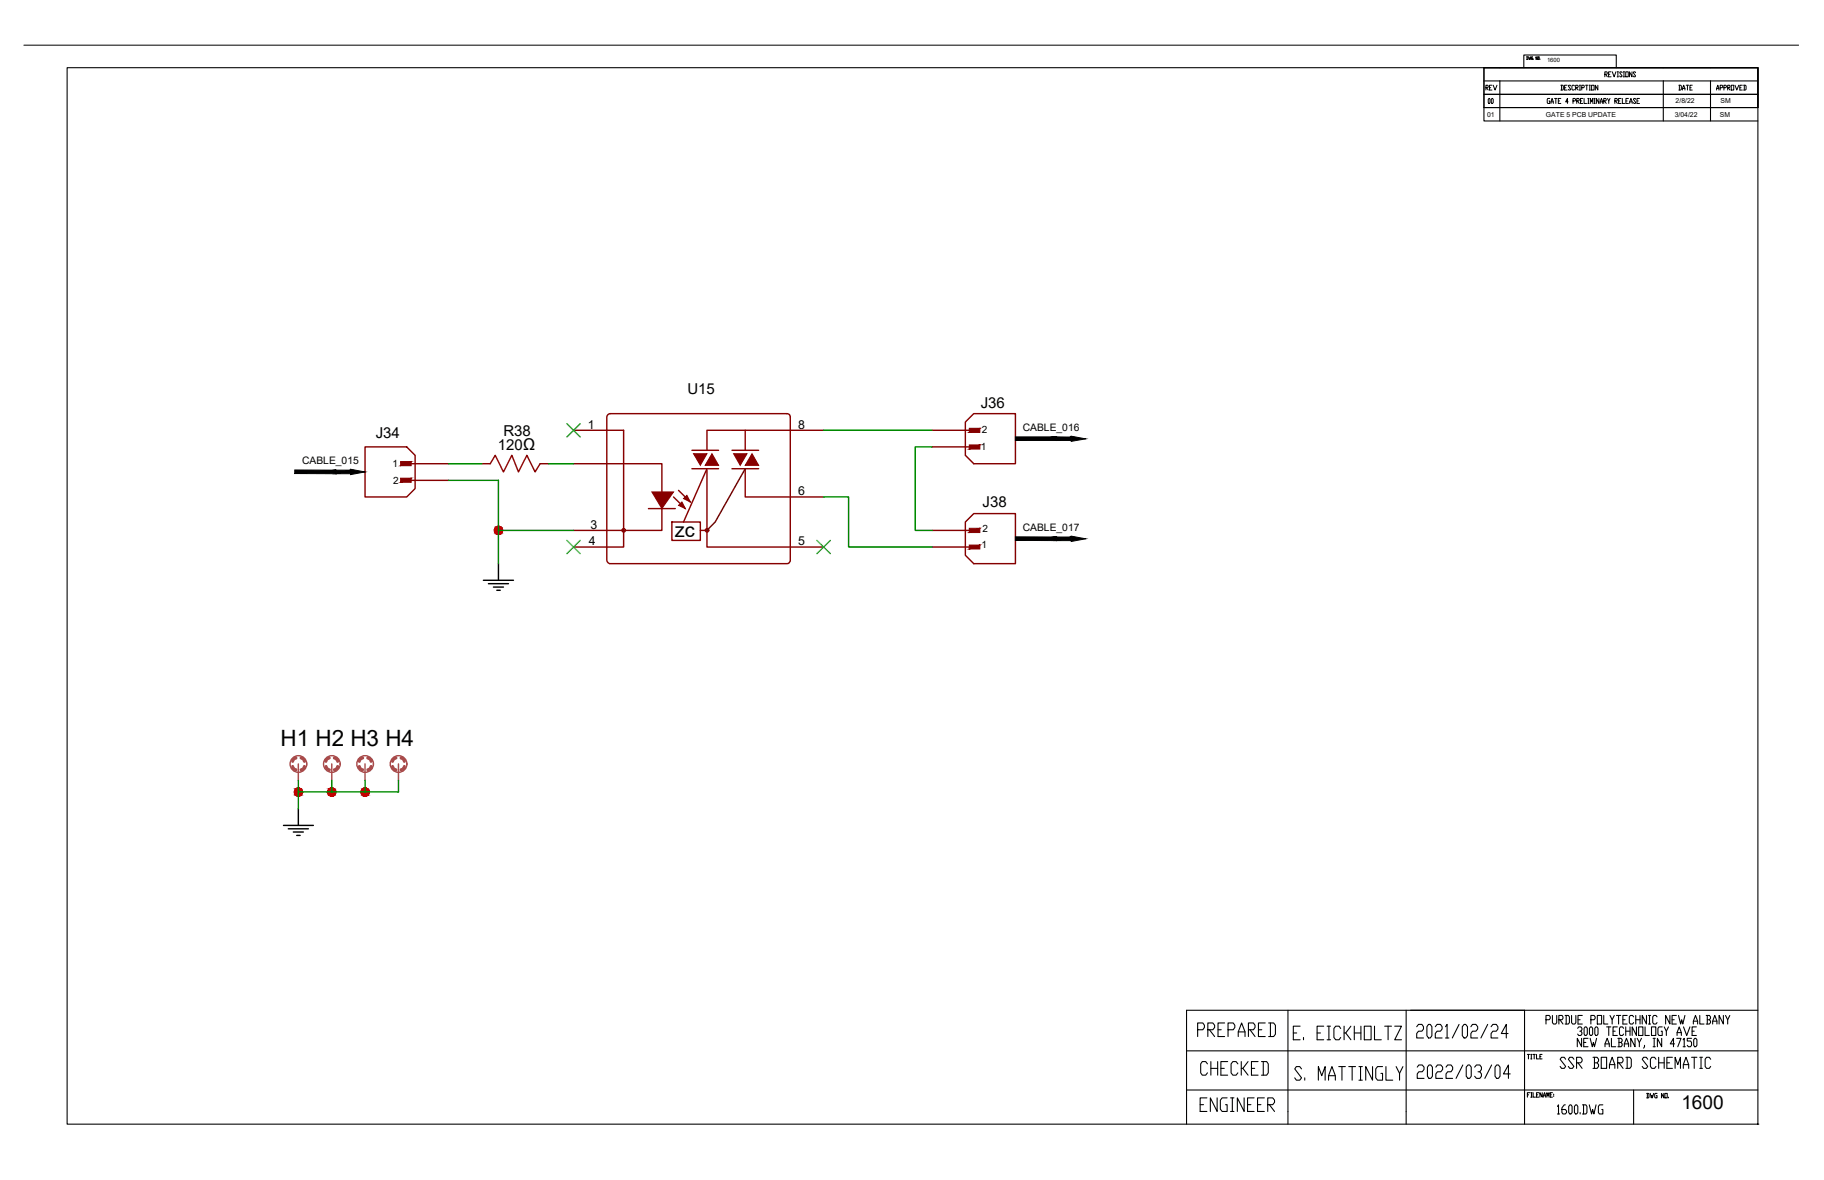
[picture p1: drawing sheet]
<svg xmlns="http://www.w3.org/2000/svg" width="432mm" height="279mm" viewBox="0 0 432 279" stroke-linecap="round" stroke-linejoin="round" font-family="sans-serif">
<!-- layer: 0 -->
<g fill="none" stroke="#000" stroke-width=".25">
<path d="M15.9 16h400.3v250.2h-400.3zM351.3 16h64.9v9.5M351.3 16v6.3h64.9M351.3 16h64.9v6.3M351.3 16h64.9v9.5h-64.9zM355.1 19.2h61.1M393.8 19.2v9.4M404.9 19.2v9.4M351.3 25.5h64.9M351.3 25.5v3.1h64.9M355.1 25.5v3.1M416.2 22.3h-64.9v3.2"/>
<path d="M416.2 22.3v3.2M280.9 239.2v27M333.9 239.2h82.3M332.9 263.2v3M386.7 263.5v2.7M416.2 266.2h.1"/>
</g>
<!-- layer: SLD-0 -->
<g fill="none" stroke="#000" stroke-width=".25">
<path d="M360.7 16v-3h21.9v3M361.4 13.4l.4 .2-.1 .5h-.3M361.5 13.4v.7M361.9 13.4l.1 .7 .1-.4 .1 .4 .1-.7M362.8 13.4l-.3 .2 .1 .5h.2l-.1-.4M363 14v.1M363.9 13.4v.7l-.3-.7v.7M364.1 13.4h.3v.7h-.3zM364.5 14v.1M280.9 239.2h80v27M304.9 239.2v24M332.9 239.2v24"/>
<path d="M280.9 258.1h135.3M280.9 248.8h135.3M306.2 244.6h.8M307.8 243h-1.6v3.2h1.6M308.1 253.1l-.4-.6h-.8l-.4 .6 1.6 2.1-.4 .6h-.8l-.4-.6M308.6 245.6v.6M308.9 255.2v.6M311.8 244.6h.8M312.1 255.8v-3.3l.8 2.2 .8-2.2v3.3M313.4 243h-1.6v3.2h1.6M314.2 246.2h.8M314.2 243h.8"/>
<path d="M314.5 255.8v-1.1l.8-2.2 .8 2.2v1.1M314.5 254.7h1.6M314.6 243v3.2M316.9 252.5h1.6M317.4 243.5l-.4-.5h-.8l-.4 .5v2.1l.4 .6h.8l.4-.6M317.7 252.5v3.3M318.2 243v3.2M318.6 244.6l1.2 1.6M319.3 252.5h1.6M319.8 243l-1.2 1.6h-.4M320.1 252.5v3.3M320.6 244.6h1.6"/>
<path d="M320.6 243v3.2M321.7 252.5h.8M321.7 255.8h.8M322.1 252.5v3.3M322.2 243v3.2M323 243h1.6v3.2h-1.6zM324.9 252.5v3.3l-1.6-3.3v3.3M325.4 243v3.2h1.6M327.3 252.5h-1.2l-.4 .6v2.1l.4 .6h1.2v-1.6h-.4M327.8 243h1.6M328.1 252.5v3.3h1.6M328.6 243v3.2"/>
<path d="M330.2 243h1.6l-1.6 3.2h1.6M330.5 252.5l.8 1.7v1.6M332.1 252.5l-.8 1.7M361.6 249.7h.5M361.6 259.2h.3M361.8 249.7v1M362.1 258.7h-.5v1.1M362.4 249.7h.2M362.4 250.7h.2M362.4 258.7h.3M362.4 259.8h.3M362.5 249.7v1"/>
<path d="M362.6 258.7v1.1M362.9 249.7h.5M362.9 258.7v1.1h.6M363.2 249.7v1M363.7 249.7v1h.6M363.7 259.2h.3M364.3 258.7h-.6v1.1h.6M364.5 250.2h.3M365.1 249.7h-.6v1h.6M365.1 258.7v1.1l-.6-1.1v1.1M365.4 259.8l.2-1.1 .3 1.1M365.4 259.4h.5"/>
<path d="M366 241.5h.7l.3-.4v-.3l-.3-.4h-.7v2.1M366.2 259.8v-1.1l.3 .7 .2-.7v1.1M367 259.2h.3M367.5 258.7h-.5v1.1h.5M367.5 240.4v1.7l.3 .4h.5l.2-.4v-1.7M367.8 259.1v.1M367.8 259.4v.2M369 241.5h.8l.2-.4-.2-.7h-.8v2.1M369.3 241.5l.7 1M370.5 240.4h.8l.2 .4v1.3l-.2 .4h-.8M370.6 250.8l-.3-.5h-.6l-.4 .5 1.3 1.7-.3 .5h-.6l-.4-.5M370.8 240.4v2.1"/>
<path d="M372 240.4v1.7l.3 .4h.5l.3-.4v-1.7M372.6 250.8l-.3-.5h-.7l-.3 .5 1.3 1.7-.3 .5h-.7l-.3-.5M373.2 251.7h1l.3-.5v-.4l-.3-.5h-1v2.7M373.5 243.5l.2-.4h.5l.3 .4v.3l-.3 .4h-.2M373.6 241.5h.5M373.6 251.7l.9 1.3M374.2 244.2l.3 .3v.3l-.3 .4h-.5l-.2-.4M374.4 245.9v1.9l-1-1.9v1.9M374.6 240.4h-1v2.1h1M374.9 246.8h.5M375.3 243.1h.2l.3 .4v1.3l-.3 .4h-.2l-.3-.4v-1.3zM375.9 245.9h-1v1.9h1"/>
<path d="M376.4 245.9l.6 1.9 .2-1 .3 1 .5-1.9M376.5 243.1h.3l.2 .4v1.3l-.2 .4h-.3l-.2-.4v-1.3zM376.6 241.5h.8l.2-.4v-.3l-.2-.4h-.8v2.1M377.1 250.3h1l.3 .5v.4l-.3 .5M377.5 251.7h.6l.3 .4v.4l-.3 .5h-1M377.5 250.3v2.7M377.8 243.1h.3l.2 .4v1.3l-.2 .4h-.3l-.3-.4v-1.3zM378.1 240.4h1.1v2.1h-1.1zM379.1 250.3h1.2v2.7h-1.2zM379.7 240.4v2.1h.9M380 247.8v-.6l.5-1.3 .5 1.3v.6M380 247.2h1"/>
<path d="M380.3 243.1h1.1M380.8 243.1v2.1M381 253v-.9l.6-1.8 .7 1.8v.9M381 252.1h1.3M381.1 240.4l.5 1.1v1M381.5 245.9v1.9h1M381.9 244.2h.5M382.2 240.4l-.6 1.1M382.7 240.4h1M382.9 243.1h-1v2.1h1M383 251.7h.9l.3-.5v-.4l-.3-.5h-.9v2.7M383 245.9h.8l.2 .3-.2 .6"/>
<path d="M383.2 240.4v2.1M383.3 246.8h.5l.2 .4v.3l-.2 .3h-.8M383.3 245.9v1.9M383.3 251.7l.9 1.3M384.2 241.5h.5M384.4 243.5l-.3-.4h-.5l-.2 .4v1.3l.2 .4h.5l.3-.4M384.5 247.8v-.6l.5-1.3 .5 1.3v.6M384.5 247.2h1M384.9 244.2h1M384.9 243.1v2.1M384.9 250.3h.9l.4 .5v1.7l-.4 .5h-.9M385.2 240.4h-1v2.1h1"/>
<path d="M385.2 250.3v2.7M385.9 243.1v2.1M386.7 240.8l-.2-.4h-.5l-.3 .4v1.3l.3 .4h.5l.2-.4M386.7 258.1v5.4M387.1 245.9v1.9l-1-1.9v1.9M387.2 241.5h1.1M387.2 240.4v2.1M387.4 243.1v2.1l-1-2.1v2.1M387.6 245.9l.5 .9v1M387.9 243.1h1v2.1h-1zM388.3 240.4v2.1M388.6 245.9l-.5 .9"/>
<path d="M389.3 247.5l-.2 .7M389.4 243.1v2.1h1.1M389.8 240.4v2.1l-1-2.1v2.1M389.8 258.9h.4l.2 .2v.7l-.2 .2h-.4M390 258.9v1.1M390.1 250.8l-.4-.5h-.6l-.3 .5 1.3 1.7-.4 .5h-.6l-.3-.5M390.2 242.5h.6M390.2 240.4h.6M390.5 240.4v2.1M390.7 258.9l.2 1.1 .1-.6 .2 .6 .3-1.1M391 243.1h1v2.1h-1zM391.3 247.8h.6"/>
<path d="M391.3 245.9h.6M391.6 245.9v1.9M392 250.8l-.3-.5h-.7l-.3 .5v1.7l.3 .5h.7l.3-.5M392.3 240.8l-.3-.4h-.5l-.2 .4v1.3l.2 .4h.5l.3-.4M392.3 258.9h-.4l-.2 .2 .2 .9h.4v-.6h-.2M392.7 250.3v2.7M392.7 251.7h1.3M393.4 245.9v1.9l-1-1.9v1.9M393.5 243.1h-.8l-.2 .4v1.3l.2 .4h.8v-1h-.3M393.9 258.9v1.1l-.6-1.1v1.1M394 243.1l.5 1.1v1M394 250.3v2.7"/>
<path d="M394.1 258.9h.6v1.1h-.6zM394.6 251.7h.6M395 243.1l-.5 1.1M395 259.8v.2M395.3 240.4v2.1l-1-2.1v2.1M395.8 241.5h.5M395.9 250.3h-1.3v2.7h1.3M396.4 247.2h-1l.8-1.3v1.9M396.6 253v-2.7l.6 1.8 .6-1.8v2.7M396.8 240.4h-1v2.1h1M396.9 245.9h1l-.7 1.9M397 245.2v-.7l.5-1.4 .5 1.4v.7"/>
<path d="M397 244.5h1M397.4 240.4l.5 2.1 .2-1 .3 1 .5-2.1M398.5 246.2l.2-.3v1.9M398.5 247.8h.5M398.5 253v-.9l.6-1.8 .7 1.8v.9M398.5 252.1h1.3M398.5 243.1l.8 2.1 .8-2.1M400.4 245.9h-1v.6h.8l.2 .3v.7l-.2 .3h-.5l-.3-.3M400.4 250.3h1.3M400.6 244.2h.5M400.9 242.5v-.7l.5-1.4 .5 1.4v.7M400.9 241.8h1"/>
<path d="M401.1 250.3v2.7M401.2 245.9h.3l.2 .3v1.3l-.2 .3h-.3l-.2-.3v-1.3zM401.6 243.1h-1v2.1h1M402.4 240.4v2.1h1M402.4 253h.6M402.4 250.3h.6M402.7 250.3v2.7M403.9 240.4h.8l.2 .4v.3l-.2 .4M404.2 241.5h.5l.2 .3v.3l-.2 .4h-.8M404.2 240.4v2.1M405 250.8l-.4-.5h-.6l-.3 .5v1.7l.3 .5h.6l.4-.5M405.4 242.5v-.7l.5-1.4 .6 1.4v.7"/>
<path d="M405.4 241.8h1.1M408 240.4v2.1l-1-2.1v2.1M408.5 240.4l.5 1.1v1M409.5 240.4l-.5 1.1M368.7 262l.2-.4v2.2M368.7 263.8h.5M370.6 261.6h-.3l-.5 .7v1.1l.2 .4h.6l.3-.4v-.4l-.3-.3h-.8M371.7 261.6h.2l.3 .4v1.4l-.3 .4h-.2l-.3-.4v-1.4zM373 261.6h.3l.2 .4v1.4l-.2 .4h-.3l-.3-.4v-1.4zM374.1 263.4v.4M374.6 261.6h.8l.3 .4v1.4l-.3 .4h-.8M374.9 261.6v2.2"/>
<path d="M376.2 261.6l.6 2.2 .2-1.1 .3 1.1 .5-2.2M379.4 261.6h-.8l-.2 .4v1.4l.2 .4h.8v-1.1h-.2"/>
</g>
<!-- layer: PDF3_Solid Fills -->
<g fill="#840000" stroke="#840000" stroke-width=".24">
<path d="M229.5 129.1v.9l2.5-.9zM229.5 130l2.5-.9v.9z"/>
<path d="M229.5 125.1v1l2.5-1zM229.5 126.1l2.5-1v1z"/>
<path d="M229.5 105.4v.9l2.5-.9zM229.5 106.3l2.5-.9v.9z"/>
<path d="M229.5 101.4v1l2.5-1zM229.5 102.4l2.5-1v1z"/>
<path d="M94.8 109.3v1l2.5-1zM94.8 110.3l2.5-1v1z"/>
<path d="M94.8 113.2v1l2.5-1zM94.8 114.2l2.5-1v1z"/>
</g>
<g fill="#c00" stroke="#c00" stroke-width=".24">
<path d="M70.5 186.6h.3z"/>
<path d="M70.3 188.5h.7z"/>
<path d="M78.3 186.6h.4z"/>
<path d="M78.2 188.5h.7z"/>
<path d="M86.2 186.6h.4z"/>
<path d="M86 188.5h.8z"/>
<path d="M117.8 124.6h.4z"/>
<path d="M117.6 126.5h.8z"/>
<path d="M70.5 186.6h.5zM70.3 186.6h.7z"/>
<path d="M70.3 186.6l.9 .1zM70.1 186.7h1.1z"/>
<path d="M70.1 186.7l1.2 .1zM70.1 186.7l1.2 .1h-1.4z"/>
<path d="M69.9 186.8l1.6 .2-.2-.2zM69.9 186.8l1.6 .2h-1.7z"/>
<path d="M69.8 187l1.8 .2-.1-.2zM69.8 187l1.8 .2h-1.9z"/>
<path d="M69.7 187.2l1.9 .2v-.2zM69.7 187.2l1.9 .2h-1.9z"/>
<path d="M69.7 187.4l1.9 .1v-.1zM69.7 187.4l1.9 .1h-1.9z"/>
<path d="M69.7 187.5l1.9 .2v-.2zM69.7 187.5l1.9 .2h-1.9z"/>
<path d="M69.7 187.7l1.9 .2v-.2zM69.7 187.7l1.9 .2h-1.9z"/>
<path d="M69.7 187.9l1.8 .2 .1-.2zM69.7 187.9l1.8 .2h-1.7z"/>
<path d="M69.8 188.1l1.5 .1 .2-.1zM69.8 188.1l1.5 .1h-1.4z"/>
<path d="M69.9 188.2l1.3 .2 .1-.2zM69.9 188.2l1.3 .2z"/>
<path d="M70.1 188.4h1.1zM70.1 188.4l.9 .1z"/>
<path d="M70.3 188.5h.5zM70.5 188.5h.3z"/>
<path d="M78.3 186.6h.6zM78.2 186.6h.7z"/>
<path d="M78.2 186.6l.9 .1zM78 186.7h1.1z"/>
<path d="M78 186.7l1.2 .1zM77.8 186.8l.2-.1 1.2 .1z"/>
<path d="M77.8 186.8l1.5 .2-.1-.2zM77.8 186.8l1.5 .2h-1.6z"/>
<path d="M77.7 187l1.7 .2-.1-.2zM77.7 187l1.7 .2h-1.8z"/>
<path d="M77.6 187.2l1.9 .2-.1-.2zM77.6 187.2l1.9 .2h-1.9z"/>
<path d="M77.6 187.4l1.9 .1v-.1zM77.6 187.4l1.9 .1h-1.9z"/>
<path d="M77.6 187.5l1.9 .2v-.2zM77.6 187.5l1.9 .2h-1.9z"/>
<path d="M77.6 187.7l1.8 .2 .1-.2zM77.6 187.7l1.8 .2h-1.8z"/>
<path d="M77.6 187.9l1.7 .2 .1-.2zM77.6 187.9l1.7 .2h-1.6z"/>
<path d="M77.7 188.1l1.5 .1 .1-.1zM77.7 188.1l1.5 .1h-1.4z"/>
<path d="M77.8 188.2l1.3 .2 .1-.2zM77.8 188.2l1.3 .2z"/>
<path d="M78 188.4h1.1zM78 188.4l.9 .1z"/>
<path d="M78.2 188.5h.5zM78.3 188.5h.4z"/>
<path d="M86.2 186.6h.6zM86 186.6h.8z"/>
<path d="M86 186.6l1 .1zM85.9 186.7h1.1z"/>
<path d="M85.9 186.7l1.2 .1zM85.9 186.7l1.2 .1h-1.4z"/>
<path d="M85.7 186.8l1.6 .2-.2-.2zM85.7 186.8l1.6 .2h-1.7z"/>
<path d="M85.6 187l1.7 .2v-.2zM85.6 187l1.7 .2h-1.8z"/>
<path d="M85.5 187.2l1.9 .2-.1-.2zM85.5 187.2l1.9 .2h-1.9z"/>
<path d="M85.5 187.4l1.9 .1v-.1zM85.5 187.4l1.9 .1h-2z"/>
<path d="M85.4 187.5l2 .2v-.2zM85.4 187.5l2 .2h-1.9z"/>
<path d="M85.5 187.7l1.8 .2 .1-.2zM85.5 187.7l1.8 .2h-1.8z"/>
<path d="M85.5 187.9l1.8 .2v-.2zM85.5 187.9l1.8 .2h-1.7z"/>
<path d="M85.6 188.1l1.5 .1 .2-.1zM85.6 188.1l1.5 .1h-1.4z"/>
<path d="M85.7 188.2l1.3 .2 .1-.2zM85.7 188.2l1.3 .2z"/>
<path d="M85.9 188.4h1.1zM85.9 188.4l.9 .1z"/>
<path d="M86 188.5h.6zM86.2 188.5h.4z"/>
<path d="M117.8 124.6l.6 .1zM117.6 124.7h.8z"/>
<path d="M117.6 124.7h.9zM117.4 124.7h1.1z"/>
<path d="M117.4 124.7l1.3 .2zM117.4 124.7l1.3 .2h-1.4z"/>
<path d="M117.3 124.9l1.5 .1-.1-.1zM117.3 124.9l1.5 .1h-1.6z"/>
<path d="M117.2 125l1.7 .2-.1-.2zM117.2 125l1.7 .2h-1.8z"/>
<path d="M117.1 125.2l1.9 .2-.1-.2zM117.1 125.2l1.9 .2h-2z"/>
<path d="M117 125.4l2 .2v-.2zM117 125.4l2 .2h-2z"/>
<path d="M117 125.6l2 .2v-.2zM117 125.6l2 .2h-2z"/>
<path d="M117 125.8l1.9 .2 .1-.2zM117 125.8l1.9 .2h-1.8z"/>
<path d="M117.1 126l1.7 .1 .1-.1zM117.1 126l1.7 .1h-1.6z"/>
<path d="M117.2 126.1l1.5 .2 .1-.2zM117.2 126.1l1.5 .2z"/>
<path d="M117.3 126.3l1.2 .1 .2-.1zM117.3 126.3l1.2 .1z"/>
<path d="M117.4 126.4h1.1zM117.4 126.4l1 .1z"/>
<path d="M117.6 126.5h.6zM117.8 126.5h.4z"/>
</g>
<!-- layer: PDF3_Geometry -->
<path d="M228.5 99.9l2-2h9.9v11.9h-9.9l-2-2zM86.4 105.8h9.9l2 2v7.9l-2 2h-9.9zM95.3 109.8h10.9M95.3 113.7h10.9M220.7 105.8h10.8M220.7 101.9h10.8M220.7 129.5h10.8M220.7 125.6h10.8M230.5 121.6h9.9v11.9h-9.9l-2-2v-7.9z" fill="none" stroke="#840000" stroke-width=".34"/>
<g fill="none" stroke="#a54949" stroke-width=".34">
<path d="M70.6 180.9v3.9M78.5 180.9v3.9M86.4 180.9v3.9M94.3 180.9v3.9"/>
<circle cx="70.6" cy="180.9" r="1.97"/>
<circle cx="78.6" cy="180.9" r="1.97"/>
<circle cx="86.4" cy="180.9" r="1.97"/>
<circle cx="94.4" cy="180.9" r="1.97"/>
</g>
<g fill="none" stroke="#a54949" stroke-width=".72">
<path d="M70.1 179.5a.91 .91 0 0 0-.8 .8M71.3 179.5a.91 .91 0 0 1 .8 .8M77.9 179.5a.91 .91 0 0 0-.7 .8M79.1 179.5a.91 .91 0 0 1 .8 .8M85.9 179.5a.91 .91 0 0 0-.8 .8M87.1 179.5a.91 .91 0 0 1 .7 .8M93.7 179.5a.91 .91 0 0 0-.8 .8M94.9 179.5a.91 .91 0 0 1 .8 .8M69.3 181.5a.91 .91 0 0 0 .8 .8M72.1 181.5a.91 .91 0 0 1-.8 .8M77.2 181.5a.91 .91 0 0 0 .8 .8M79.9 181.5a.91 .91 0 0 1-.8 .8"/>
<path d="M85.1 181.5a.91 .91 0 0 0 .8 .8M87.8 181.5a.91 .91 0 0 1-.7 .8M92.9 181.5a.91 .91 0 0 0 .8 .8M95.7 181.5a.91 .91 0 0 1-.8 .8"/>
</g>
<path d="M114.4 137.4h7.2M115.6 138.2h4.8M116.8 139h2.4M117.6 139.8h.8M118 133.5v3.9M67.1 195.4h7.1M68.3 196.2h4.7M69.4 197h2.4M70.2 197.8h.8M70.6 191.5v3.9" fill="none" stroke="#000" stroke-width=".34"/>
<path d="M106.2 113.7h11.8v19.8M106.2 109.8h7.9M129.9 109.8h5.9M195 117.7h5.9v11.8h19.8M195 101.9h25.7M220.7 105.8h-4v19.8h4M118 125.6h17.8M70.6 184.8v6.7M78.5 184.8v2.7M86.4 184.8v2.7M94.3 184.8v2.7h-23.7" fill="none" stroke="#008700" stroke-width=".34"/>
<g fill="none" stroke="#870000" stroke-width=".34">
<path d="M187.1 98.7l-.2-.5-.6-.3h-41.8l-.6 .3-.2 .5v34l.2 .5 .4 .3h42l.5-.2 .3-.5v-34.1M114.1 109.8h1.9M127.9 109.8h2M135.8 109.8h20.9v15.8h-20.9M135.8 101.9h11.8v27.6h-11.8M159.4 117.7l2.8 2.7M160.6 116.1l2.8 2.8M163.8 106.6h6.3M163.8 111h6.3M167.4 111.4v18.1h27.6M167.4 111l-5.6 12.6M173.3 106.6h6.3"/>
<path d="M173.3 111h6.3M176.4 111v6.7h18.6M176.4 101.9v4.7M195 101.9h-27.6v4.7M153.5 120.4h6.4M159.1 123.6h6.7v4.4h-6.7zM165.8 125.6h1.6"/>
<circle cx="147.7" cy="125.6" r=".4"/>
<circle cx="167.4" cy="125.6" r=".4"/>
</g>
<!-- layer: PDF3_Solid Fills -->
<g fill="#870000" stroke="#870000" stroke-width=".24">
<path d="M160.6 119.7l.8-.8 .8 1.5z"/>
<path d="M161.8 118.1l.8-.8 .8 1.6z"/>
<path d="M154.3 116.5h5.1l-2.7 3.9z"/>
<path d="M178 107.4l1.6 2.8h-3.2z"/>
<path d="M173.7 107.4h3.1l-1.6 2.8z"/>
<path d="M168.5 107.4l1.6 2.8h-3.2z"/>
<path d="M164.2 107.4h3.2l-1.6 2.8z"/>
</g>
<!-- layer: PDF3_Geometry -->
<path d="M176.4 111l-7.1 12.6-1.9 2" fill="none" stroke="#600" stroke-width=".34"/>
<path d="M134.2 100.3l3.1 3.1M137.3 100.3l-3.1 3.1M134.2 128l3.1 3.1M137.3 128l-3.1 3.1M193.4 128l3.2 3.1M196.6 128l-3.2 3.1" fill="none" stroke="#3c3" stroke-width=".34"/>
<path d="M116 109.8l1.2-2 2 3.9 2-3.9 1.5 3.9 2-3.9 2 3.9 1.2-1.9" fill="none" stroke="#a00000" stroke-width=".34"/>
<!-- layer: PDF5_Text -->
<g fill="#000" stroke="#000" stroke-width=".24">
<path d="M83 111.1l3.4 .6-3.4 .7zM253.6 103.3l3.4 .6-3.4 .6zM253.6 126.9l3.4 .7-3.4 .6z"/>
<path d="M69.8 111.3v.8l9.8-.8zM69.8 112.1l9.8-.8v.9z"/>
<path d="M79.6 111.3v.9l3.4-.9zM79.6 112.2l3.4-.9v.9z"/>
<path d="M240.4 103.4v.9l9.8-.9zM240.4 104.3l9.8-.9v.9z"/>
<path d="M250.2 103.4v.9l3.4-.8zM250.2 104.3l3.4-.8v.8z"/>
<path d="M240.4 127.1v.9l9.8-.8zM240.4 128l9.8-.8v.8z"/>
<path d="M250.2 127.2v.8l3.4-.8zM250.2 128l3.4-.8v.8z"/>
</g>
<!-- layer: 0 -->
<g fill="none" stroke="#000" stroke-width=".24">
<path d="M5.6 10.7h420.2M379.9 17.6h.5l.1-.2-.1-.4h-.5v1.2M380.1 17.6l.4 .6M380.8 17.6h.3M381.4 17h-.6v1.2h.6M381.7 17l.4 1.2 .4-1.2M382.8 18.2h.3M382.8 17h.3M383 17v1.2M384 17.2l-.1-.2h-.3l-.2 .2 .6 .8-.1 .2h-.3l-.2-.2M384.3 18.2h.3M384.3 17h.3"/>
<path d="M384.4 17v1.2M384.9 17h.6v1.2h-.6zM386.3 17v1.2l-.5-1.2v1.2M387.2 17.2l-.1-.2h-.3l-.2 .2 .6 .8-.1 .2h-.3l-.2-.2M366.9 23.3h-.5l-.1 .2 .1 1h.5v-.6h-.2M367.2 24.5l.2-1.2 .3 1.2M367.2 24.1h.5M368 23.3h.6M368.3 23.3v1.2M368.9 23.9h.3M369.5 20.2h.5l.1 .1v.9l-.1 .1h-.5M369.5 23.3h-.6v1.2h.6"/>
<path d="M369.7 20.2v1.1M370.4 20.8h.3M371 20.2h-.6v1.1h.6M371.2 24.1h-.6l.5-.8v1.2M371.8 20.3l-.1-.1-.4 .1 .5 .9-.1 .1-.4-.1M372.4 23.9h.4l.2-.2-.2-.4h-.4v1.2M372.7 20.3l-.1-.1-.5 .1v.9l.2 .1 .4-.1M373 20.8h.4l.2-.5-.6-.1v1.1M373.1 20.8l.5 .5M373.3 23.9l.6-.2-.2-.4h-.4v1.2M373.4 23.9l.5 .6M373.9 21.3h.3"/>
<path d="M373.9 20.2h.3M374 20.2v1.1M374.2 23.9h.3M374.5 20.8h.4l.1-.2-.1-.4h-.4v1.1M374.7 23.3h-.5v1.2h.5M375 23.3v1.2h.6M375.3 20.2h.6M375.6 20.2v1.1M375.9 23.3h.3M375.9 24.5h.3M376 23.3v1.2M376.2 21.3h.3"/>
<path d="M376.2 20.2h.3M376.4 20.2v1.1M376.5 24.5v-1.2l.3 .8 .3-.8v1.2M376.8 20.2h.6v1.1h-.6zM377.3 23.3h.3M377.3 24.5h.3M377.5 23.3v1.2M378.3 20.2v1.1l-.6-1.1v1.1M378.5 23.3v1.2l-.6-1.2v1.2M378.8 24.5l.3-1.2 .3 1.2M378.8 24.1h.6M379.7 23.9h.4l.2-.2-.2-.4h-.4v1.2"/>
<path d="M379.8 23.9l.5 .6M380.5 23.3l.3 .6v.6M381.1 23.3l-.3 .6M382.3 23.9h.4l.2-.2-.2-.4h-.4v1.2M382.5 23.9l.4 .6M383.2 23.9h.3M383.8 23.3h-.6v1.2h.6M384.1 23.3v1.2h.5M384.9 23.9h.3M385.5 23.3h-.6v1.2h.6M385.8 24.5l.3-1.2 .3 1.2M385.8 24.1h.6"/>
<path d="M387.2 23.5l-.1-.2h-.3l-.1 .2 .5 .8-.1 .2h-.3l-.1-.2M387.5 23.9h.3M388.1 23.3h-.6v1.2h.6M397.4 20.2l.6 .1v.9l-.6 .1M397.6 20.2v1.1M398.3 21.3l.3-1.1 .3 1.1M398.3 20.9h.6M399.2 20.2h.6M399.5 20.2v1.1M400.1 20.8h.3M400.6 20.2h-.5v1.1h.5M406.4 21.3l.3-1.1 .2 1.1"/>
<path d="M406.4 20.9h.5M407.2 20.8h.5l.1-.2-.1-.4h-.5v1.1M408.1 20.8h.4l.2-.2-.2-.4h-.4v1.1M409 20.8h.4l.1-.2-.1-.4h-.4v1.1M409.1 20.8l.4 .5M409.8 20.2h.6v1.1h-.6zM410.7 20.2l.5 1.1 .4-1.1M411.9 20.8h.3M412.5 20.2h-.6v1.1h.6M412.8 20.2l.6 .1v.9l-.6 .1M412.9 20.2v1.1"/>
</g>
<g font-size="6.6">
<text x="282.2" y="246.6">PREPARED</text>
<text x="334.1" y="246.9">2021/02/24</text>
<text x="282.9" y="255.8">CHECKED</text>
<text x="334.4" y="256.5">2022/03/04</text>
<text x="282.9" y="264.2">ENGINEER</text>
</g>
<text font-size="5.3" x="66.4" y="176.6">H1 H2 H3 H4</text>
<text font-size="4.7" x="159.7" y="127.2">zc</text>
<text font-size="4.5" x="398" y="262.6">1600</text>
<g font-size="4">
<text x="350.7" y="22.6">REV</text>
<text x="351" y="25.8">00</text>
</g>
<g font-size="3.6">
<text x="162.7" y="93.2">U15</text>
<text x="232.2" y="96.6">J36</text>
<text x="89" y="103.7">J34</text>
<text x="117.9" y="106.6">120Ω</text>
<text x="119.2" y="103.3">R38</text>
<text x="232.6" y="120">J38</text>
</g>
<g font-size="2.9">
<text x="139.1" y="101.5">1</text>
<text x="188.9" y="101.5">8</text>
<text x="188.9" y="117.3">6</text>
<text x="139.8" y="125.2">3</text>
<text x="139.4" y="129.1">4</text>
<text x="188.9" y="129.1">5</text>
</g>
<g font-size="2.4">
<text x="232.2" y="106.7">1</text>
<text x="232.5" y="102.6">2</text>
<text x="242.1" y="102">CABLE_016</text>
<text x="71.5" y="109.8">CABLE_015</text>
<text x="92.9" y="110.6">1</text>
<text x="93.1" y="114.5">2</text>
<text x="232.6" y="125.9">2</text>
<text x="242.1" y="125.7">CABLE_017</text>
<text x="232.3" y="129.9">1</text>
</g>
<g font-size="1.6">
<text x="352.1" y="27.6">01</text>
<text x="366" y="27.6">GATE 5 PCB UPDATE</text>
<text x="396.5" y="27.6">3/04/22</text>
<text x="396.7" y="24.5">2/8/22</text>
<text x="407.2" y="27.6">SM</text>
<text x="407.3" y="24.5">SM</text>
</g>
<text font-size="1.4" x="366.2" y="14.8">1600</text>
</svg>
